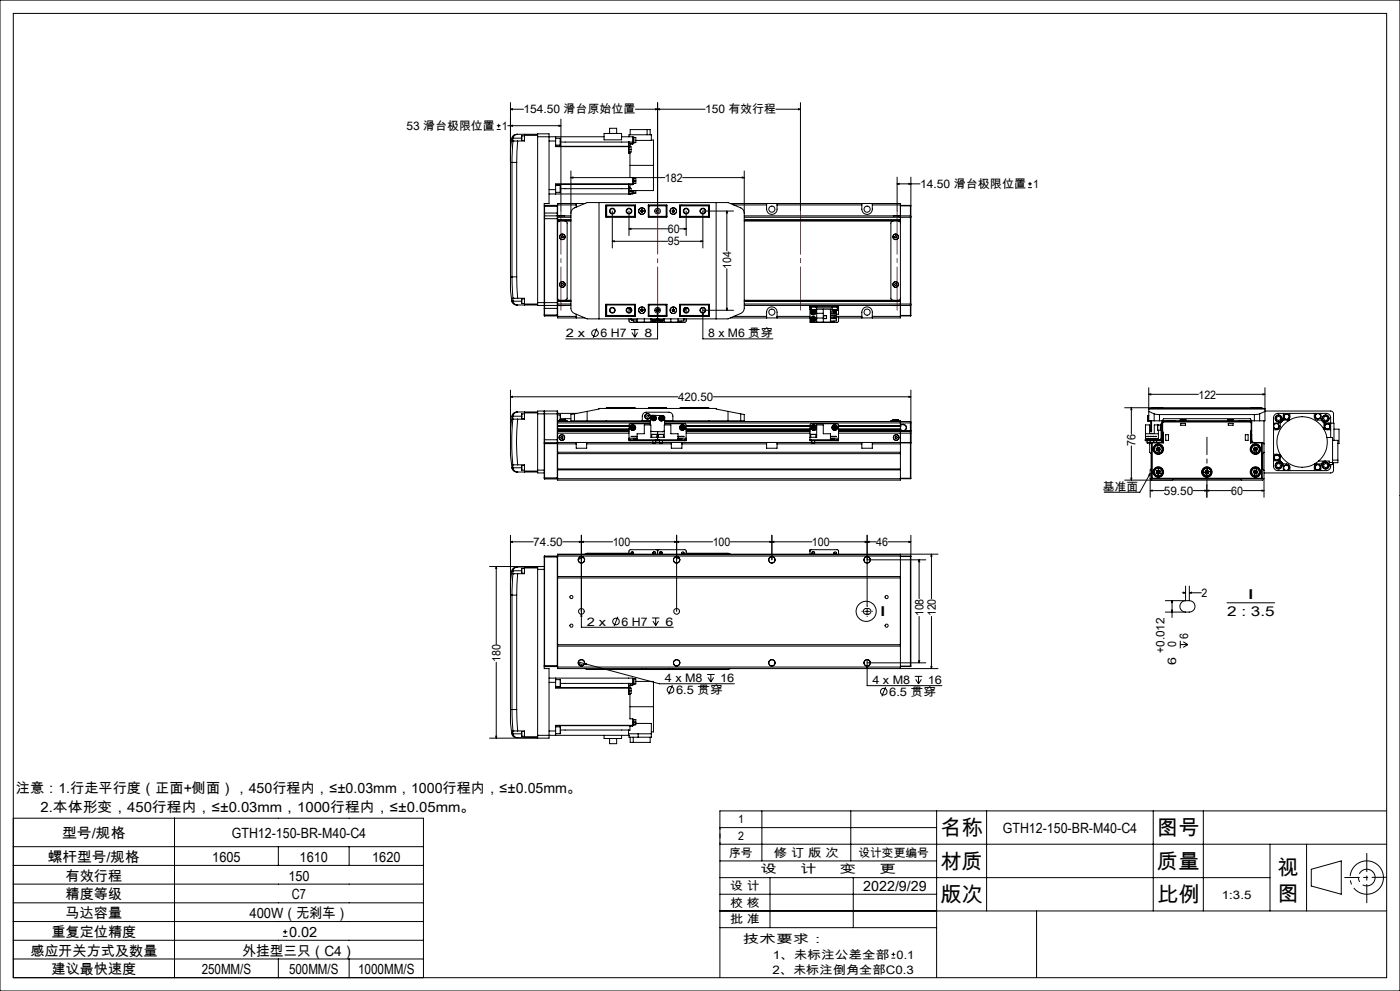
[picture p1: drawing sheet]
<svg xmlns="http://www.w3.org/2000/svg" width="420mm" height="297mm" viewBox="0 0 420 297" stroke-linecap="round" stroke-linejoin="round" font-family="sans-serif">
<g fill="none" stroke="#000" stroke-width=".3">
<path d="M0 0h420v297h-420zM4 4h412v289h-412zM149 38.8h1.2M149 37.7h1.2M149.6 37.1v1.1M152.3 37.7h16M153.1 32.7l.6-.1v.3zM153.1 37.7l.6-.2v.3zM153.1 32.7h4M153.1 30.8v52.2M167.7 37.5l.6 .2-.6 .1zM168.3 35.7v27.5"/>
<path d="M190.6 32.7h21M194.1 38.8v1.6M196.7 32.6l.6 .1-.6 .2zM197.3 32.7l.6-.1v.3zM197.3 30.8v32.4M232.8 32.7h7.3M239.5 32.6l.6 .1-.6 .2zM240.1 30.8v32.4M153.5 41.5l-.4 3.2v4h.5M153.5 41.5l.3 .1M153.6 48.7h1.4M153.6 48.7v34.3"/>
<path d="M153.8 41.6l.1 .7M153.9 42.3l-.3 6.4M153.9 42.3h.1M153.9 42.3h1.4M153.9 41.4l-.1 .2M153.9 41.4h2.6M155 48.7v34.3M155.3 40.2a1.49 1.49 0 0 0-1.8 1.3M155.3 42.3l-.3 6.4M155.3 40.2l-.2 .1a1.37 1.37 0 0 0-1.2 1.1M155.3 40.2h6M156.5 40.7v1.4"/>
<path d="M156.5 40.7h.1M156.5 40.7h.8M156.5 42.1h.8M157.3 40.2v.4M157.3 40.6v1.7h-2M157.3 40.6h4M161.3 41v-.9h3.4v20.9h-1.4v30.5M161.3 41v49.7M161.3 41h19.9M164.7 42.3h2M164.7 56.8h2M166.7 42.3v1.7h22.1v1.6h-.2"/>
<path d="M166.7 56.8v1.3M166.7 41v1.3M166.7 43.5h1.4M166.7 41.4h1.4M166.7 57.6h1.4M166.7 55.6h1.4M166.7 55.2h23.1M166.7 43.8h21.9M168.1 41.4v2.1M168.1 55.6v2M168.1 42.6h21.7M168.1 56.5h20.5"/>
<path d="M171.3 53.2l.6-.1v.3zM171.3 51.2v41.5l.7 1.1 4.1 1.8h42.3l4.4-2 .5-1.2v-41.2M171.3 53.2h28.2M181.2 40h5.3v1.9h-5.3zM182.9 40v-1.6h2.1v1.6M186.5 41h3.3v1.6M188.6 43.8v1M188.6 44.8v1.1h.4M188.6 55.2h.1M188.6 42.6h.1M188.6 42.6v1.2M188.6 55.2v1.3"/>
<path d="M188.6 56.5v1.6M188.6 58.1h.1M188.6 56.4l.7 .1v.8M188.6 41h.1M188.6 44.8h.7M188.6 56.1h.4M188.6 43.7h.4M188.6 57.3h.7M188.7 41v-.6h6.7v1.7h-4.7M188.8 44h.5v.8M188.8 56.4v1.7M189 45.6v.3"/>
<path d="M189 56.1v.4M189 45.9v7.3h.8v1.9M189 43.7v.3M189 58.1h.1M189 49.6h7M189.1 40.4v-1.6h6v1.6M189.3 44.8v.8h-.5M189.3 57.3v.8h-.5M189.8 55.1v.1M189.8 53.3h.2v1.8M189.8 55.2l-.8 .1v.8M189.8 42.6v.4"/>
<path d="M189.8 43h-.8v.7M189.8 41.1h.4v1.7h-.4M189.8 55.1h-23.1v1.7M189.8 43v.2h-.8M189.8 57.1v1h-25.1M189.8 54.2h.9M190 53.4h.7v.8M190 41.1v1.7M190 57.1v.9M190.2 53.4v1.7h-.4M190.2 41.2h.5v1.6h-.5M190.2 57.1v.9h-.4"/>
<path d="M190.7 54.2v.8h-.5M190.7 57.1v.8h-.5M195.4 42h.6v7.6M196 49.6v7.5h-6.7M204.8 53.2h18.5M222.7 53.1l.6 .1-.6 .2zM269.1 55.1l.6-.1v.2zM269.1 55.1h6.9M269.1 53.1v10.1M272.7 55l.6 .1-.6 .1zM273.3 53.1v11.7M308.4 56.2h1.2"/>
<path d="M308.4 55.1h1.2M309 54.5v1.2M163.3 65.5h4M163.3 63.8h4M163.3 61.9h4M163.4 64.7v26.8M163.4 61.6v3.1M163.4 64.7h3.8M163.4 64.7l-.1 .1M163.4 61.6h3.8M163.4 61.6h-.1M167.2 64.7v26.8"/>
<path d="M167.2 61.6v3.1M167.2 64.7l.1 .1M167.2 61.6h.1M167.3 64.7v.1M167.3 64.8v.7M167.3 65.5v25.2M167.3 64.7h4M167.3 66h4M167.3 61.4h5.6M167.3 65.1h4M167.3 65.9h4M167.7 64.7h1.7"/>
<path d="M168.6 70.7h.3l.1 .3-.2 .3h-.3l-.1-.3zM169.5 66.2l.5 .2 .1 .4v22.6l-.1 .4-.5 .2M171.3 66.2h-3.4l-.5 .2-.1 .4M171.3 63.9l.3-1 .4-.4 4.1-1.8h42.3l4.1 1.8 .5 .4 .3 1M172.9 61v1.1M175.5 61h-8.2v3.7M179.7 60.7v34.9M181.8 64.7h.1M181.8 61.5h8.8v3.5h-8.8zM181.9 61.6v3.4M181.9 61.6h8.7M181.9 61.6l.1 .1"/>
<path d="M182 61.7v3.1M182 64.8l-.1 .2h8.7M182 64.8h8.4M182 61.7h8.4M183.7 72.3l.6-.1v.3zM183.7 63.2v11.1M183.7 72.3h16.6M188.7 68.6l.6-.2v.3zM188.7 63.2v7.4M188.7 68.6h11.6M190.4 61.7v3.1M190.4 61.7l.2-.1v3.4l-.2-.2"/>
<path d="M192.3 63.1v.3M192.3 63.4l.2 .2M192.6 62.9l.3 .2M192.6 62.9l-.3 .2M192.8 63.4l-.3 .2M192.9 63.1l-.1 .3M194.5 61.5l.1 .1M194.5 61.5h5.6v3.5h-5.6zM194.5 61.6h5.6l-.3 .1M194.6 61.6v3.4l.1-.2M194.6 61.6l.1 .1M194.7 61.7v3.1"/>
<path d="M194.7 64.8h5.1M194.7 61.7h5.1M199.8 61.7v3.1M199.8 64.8l.2 .2h-5.5M201.7 63.1v.3M201.7 63.4l.3 .2M202 62.9l.3 .2M202 62.9l-.3 .2M202.3 63.1v.3M202.3 63.4l-.3 .2M203.9 68.6h1.9M203.9 61.5h8.9v3.5h-8.9z"/>
<path d="M203.9 61.6h8.8M203.9 72.3h7M204.1 61.7l-.1-.1v3.4l.1-.2M204.1 61.7v3.1M204.1 64.8h8.4M204.1 61.7h8.4M204.6 61.5v.1M205.2 68.4l.6 .2-.6 .1zM205.8 63.2v7.4M210.3 72.2l.6 .1-.6 .2zM212.5 61.7v3.1M212.5 64.8l.2 .2h-8.8"/>
<path d="M212.7 61.6v3.4M212.7 64.7h.1M212.7 61.6l-.2 .1M214.8 60.7v34.9M218.1 63.2l.1 .6h-.3zM218.1 63.2v12M219.1 61h51v34.3h-18.5M220.1 63.2h-9.2v11.1M220.1 61.4h9.9M223.3 66.2h46.3l.4 .2 .1 .4M223.3 64.7h49.8M223.3 66h46.8"/>
<path d="M223.3 65.1h49.8M223.3 65.9h46.8M230 61a3.2 3.2 0 0 0 .4 2.8 1.58 1.58 0 0 0 1.7 .3 1.58 1.58 0 0 0 1-1.4v-1.7M233.1 61.4h25.5M258.6 61a3.2 3.2 0 0 0 .4 2.8 1.58 1.58 0 0 0 1.7 .3 1.58 1.58 0 0 0 1-1.4v-1.7M261.7 61.4h8.4M267.9 66.2l-.5 .2-.1 .4v22.6l.1 .4 .5 .2M268 64.7h1.7M268.6 70.7h.3l.1 .3-.2 .3-.3-.1zM270.1 61.6h3M270.1 61.7h3M273.1 65.1h.2"/>
<path d="M273.1 64.7v.4M273.1 64.7l.2 .1M273.1 61.6v.1M273.1 61.7v3M273.1 65.1v26M273.3 64.8v.3M273.3 65.1v26M153.1 83v4l.4 3.2M153.1 83h.5M153.5 90.2a1.5 1.5 0 0 0 1.8 1.2M153.6 83l.3 6.4M153.6 83h1.4"/>
<path d="M153.8 90.1l-.3 .1M153.8 90.1l.1 .2M153.9 89.4h.1M153.9 89.4h1.4M153.9 89.4l-.1 .7M153.9 90.3a1.36 1.36 0 0 0 1.4 1.1M153.9 90.3h2.6M155 83l.3 6.4M155.3 89.4h2v1.7M155.3 91.4h6M156.5 89.6v1.4M156.5 89.6h.8"/>
<path d="M156.5 91h.8M157.3 91.1v.3M157.3 91.1h4M161.3 90.7v.8h2M161.3 90.7h6M163.3 91.5v.9M163.3 92.4l.1 2.3M163.3 91.5h.1M163.3 92.4h4M163.3 94.4h4M163.4 91.5v3.2M163.4 91.5h3.8"/>
<path d="M163.4 94.7h3.8M167.2 91.5v3.2M167.3 89.4l.1 .4 .5 .2h3.4M167.3 91.5h.1M167.3 90.7v.8M167.3 91.5v3.8h8.2M167.3 91.5h4M167.3 90.3h4M167.3 94.8h5.6M167.3 91.1h4M167.3 91.5h-.1M167.3 94.6l-.1 .1"/>
<path d="M167.7 91.5h1.7M168.4 85.2l.2-.3 .3 .2 .1 .3-.2 .2-.3-.1zM172.9 94.2v1.1M179.1 98.4l-1.2 2.8M181.8 91.5h.1M181.8 91.2h8.8v3.6h-8.8zM181.9 91.2v3.5M181.9 94.7h8.7M182 91.4h8.4M182 94.5h8.4M182 91.4v3.1M182 94.5l-.1 .2"/>
<path d="M188.7 95.6v.7l.4 .3h8M188.7 92.2v1.5M189.1 92.9h.3M189.1 92.4v.5M189.3 98.8h2.3M189.3 95.6l.1 .1M189.4 93h.1M189.4 93v.3M189.4 95.6v.3h1.7M189.5 95.9h.4M189.6 99.7l.8 1.3M190 94.7v.1"/>
<path d="M190 95.9v.6h1.1M190.4 98.8v2.2M190.4 91.4v3.1M190.4 91.4l.2-.1v3.4l-.2-.2M190.6 94.8h-1.2M190.6 91.3h-8.7l.1 .1M191.1 95.6v1h12.3v-1M191.3 99.7l-.9 1.3M192.3 92.8v.3M192.3 93.1l.2 .2M192.6 92.6l.3 .2M192.6 92.6l-.3 .2"/>
<path d="M192.8 93.2l-.3 .1M192.9 92.8l-.1 .4M193.3 95.6v1M194.5 91.2h5.6v3.6h-5.6zM194.5 91.3h5.5l-.2 .1M194.6 94.7l-.1 .1M194.7 91.4l-.1-.1v3.4M194.7 91.4h5.1M194.7 94.5h5.1M194.7 91.4v3.1M194.7 94.5l-.1 .2M195 94.7v.1"/>
<path d="M195.2 94.7v.1M195.3 95.6v1M195.4 95.8h1.5M195.4 95.6v.2M195.5 95.8a.78 .78 0 0 0 .9 .6 .78 .78 0 0 0 .7-.8 .77 .77 0 0 1-.7 .7 .77 .77 0 0 1-.8-.5M195.7 94.7v.1M196 95.8l.1 .2M196.2 95.8l-.1 .2M196.5 95.8l.1 .1M196.6 95.9l-.5 .1M196.6 95.8v.1M196.9 92.9h.1"/>
<path d="M196.9 93.1l.1 .2M196.9 92.8v.1M196.9 95.6v.2M197 92.7h.6M197.3 93.8l.1 .6h-.3zM197.3 92.1v9.5h-27.6M197.5 95.6a.76 .76 0 0 0 .6 .7 .76 .76 0 0 0 .9-.5 .76 .76 0 0 1-.9 .6 .76 .76 0 0 1-.6-.8zM197.7 95.8h1.5M197.7 92.9h.1M197.7 92.8v.1M197.7 95.6v.2M197.7 93.1l-.1 .2"/>
<path d="M197.9 95.8v.1M197.9 95.9l.4 .1M198 95.8l-.1 .1M198.3 95.8v.2M198.6 95.8l-.3 .2M198.9 94.7v.1M199.2 95.6v.2M199.3 95.6v1M199.4 94.7v.1M199.8 94.5l.3 .2h-5.6M199.8 91.4v3.1M201.3 95.6v1"/>
<path d="M201.7 92.8v.3M201.7 93.1l.3 .2M202 92.6l.3 .2M202 92.6l-.3 .2M202.3 92.8v.4M202.3 93.2l-.3 .1M203.9 94.8h1.3M203.9 91.2h8.9v3.6h-8.9zM203.9 94.7h8.8M203.9 91.3h8.8l-.2 .1M204.1 91.4l-.1-.1v3.4l.1-.2M204.1 91.4h8.4"/>
<path d="M204.1 94.5h8.4M204.1 91.4v3.1M204.5 94.7v.1M204.5 96.2v.3h-1.1M204.6 94.7v.1M205.1 92.9h.4M205.2 95.7v.5h-1.8M205.5 92.9h-.4M205.5 92.4v.5M205.8 95.6v.7l-.4 .3h-7.9M205.8 92.2v1.5M210.9 93.8l.1 .6h-.3z"/>
<path d="M210.9 92.1v9.5h21M210.9 93h9.2M212.5 91.4v3.1M212.5 94.5l.2 .2M212.7 91.2v3.5M212.7 91.5h.1M217.9 92.4h.3l-.1 .6zM218.1 80.5v12.5M219.1 95.3h23.9M220.1 94.8h9.9M223.3 91.5h49.8M223.3 90.3h46.8"/>
<path d="M223.3 91.1h49.8M230 95.3a3.2 3.2 0 0 1 .4-2.9 1.58 1.58 0 0 1 1.7-.3 1.58 1.58 0 0 1 1 1.5v1.7M233.1 94.8h9.9M243 91.8h.4M243 91.8v.4M243 92.2v4.4h6.1v-3.9h-4.2M243 91.5v.3M243 92.7h.3M243 92.2h.3M243.3 91.8v.3h1.7v-.3M243.3 92.9h1M243.3 92.9h1.6"/>
<path d="M243.3 92.1v.8M243.4 91.5v.3M243.4 91.8h7.7M243.6 93.8l.3 .2M243.6 95.5l.1 .4M243.6 95.5l.8 .2M243.6 92.9a.76 .76 0 0 0-.3 1 .76 .76 0 0 0 1 .4 .76 .76 0 0 0 .4-1M243.6 93.3v.5M243.6 93.3l.4 .3M243.7 95.9l.4 .1M243.7 92.9a.75 .75 0 0 0-.4 1 .75 .75 0 0 0 1 .4 .75 .75 0 0 0 .4-1M243.9 95.2l.4 .1"/>
<path d="M243.9 95.2l-.3 .3M243.9 95.2l.2 .8M244 93.6l.3 .3M244 93.6l-.4 .2M244 93.6l-.1 .4M244.1 93.2l.3 .2M244.1 93.2l-.5 .1M244.1 93.2l-.1 .4M244.3 92.9l.4 .4M244.3 95.3l.1 .4M244.3 95.3l-.6 .6M244.3 93.9l-.4 .1"/>
<path d="M244.4 93.4l-.1 .5M244.4 93.4l-.4 .2M244.4 95.7l-.3 .3M244.9 92.9h-.6M244.9 92.1v.8M244.9 92.2h4.8M245 92.7v3.9M245 93.9h2M245 95.3h2M247 92.7v3.9M247.1 94.6h.9v.9h-.9zM249.1 93.3h1.8v.4"/>
<path d="M249.1 94h1.8v.5h-1.8M249.1 94.8h1.8v.4h-1.8M249.1 95.5h1.8M249.1 93.7h1.8M249.1 92.7h.6M249.6 91.8v.3h1.6M249.7 92.9h1.5M249.7 92.1v.8M250.2 95.2v.3a.35 .35 0 0 1 .4-.3 .35 .35 0 0 1 .3 .3M250.2 92.9v.4M250.2 94.5v.3M250.2 96.2v.3h-1.1"/>
<path d="M250.4 93.3h.4M250.5 95.3h.1M250.9 93.7l-.3 .3-.4-.3v.3M250.9 93.5v.2M250.9 95.5v.2M250.9 95h.7v1.3l-.5 .3h-7.9M250.9 95.5v.7h-1.8M250.9 94.8h7.7M251.1 91.8h.5M251.1 91.5v.3M251.2 92.1v.8M251.2 92.2h.4"/>
<path d="M251.2 92.1h.1M251.3 91.8v.3M251.6 91.8v.4M251.6 91.5v.3M251.6 92.2v2h-.7M258.6 95.3a3.2 3.2 0 0 1 .4-2.9 1.58 1.58 0 0 1 1.7-.3 1.58 1.58 0 0 1 1 1.5v1.7M261.7 94.8h8.4M268 91.5l1.7 .1M268.4 85.2l.2-.3 .4 .2v.3l-.3 .2zM269.7 91.6h.1M270.1 89.4l-.1 .4-.4 .2h-46.3M270.1 94.5h3"/>
<path d="M270.1 94.7h3M273.1 91.1h.2M273.1 91.1v.4M273.1 94.5h.2M273.1 94.5v.2M273.1 91.5v3M273.3 91.1v.3M273.3 91.4l-.2 .1M273.3 94.5l-.2 .2M273.3 91.4v3.1M153.1 118.9l.6-.1v.3zM153.1 116.9v11.6"/>
<path d="M153.1 118.9h50.3M214 118.9h59.3M272.7 118.8l.6 .1-.6 .2zM273.3 116.9v26.4M344.6 118.2l.6-.2v.4zM344.6 116.2v9.9M344.6 118.2h14.9M364.8 118.2h14.7M378.9 118l.6 .2-.6 .2zM379.5 116.2v9.9h-1.6M153.1 128.5v8l.5 3.7M153.6 124.7h.1"/>
<path d="M153.6 124.7l.3 .1M153.6 124.7l-.5 3.8M153.8 125.6a74.7 74.7 0 0 0 0 13.7M153.8 125.6h1.5M153.8 139.3l.1 .9M153.9 124.8l-.1 .8M153.9 124.7v.1M153.9 124.7h2.6M155.3 123.5h-.2a1.43 1.43 0 0 0-1.5 1.2M155.3 125.6a66.6 66.6 0 0 0 0 13.7M155.3 139.3h-1.5M155.3 123.5a1.44 1.44 0 0 0-1.4 1.2"/>
<path d="M155.3 139.3h2v1.9M155.3 123.5h6M156.5 124.7v.8M156.5 139.5h.1M156.5 139.5v.7M156.5 124v.7M156.5 124h.8M156.5 125.5h.8M156.5 139.5h.8M157.3 123.5v.3M157.3 123.8h4M157.3 123.8v1.8h-2"/>
<path d="M161.3 124h6M161.3 124v16.9M163.3 123.2v9.5M163.3 123.3l.1 9.4M163.3 132.7l.1 10.8M163.3 131.8h4M163.3 133h4M163.4 132.7v10.8M163.4 132.7h-.1M163.4 132.7h3.8M167.2 123.2h-5.9v.8M167.2 123.2v9.5"/>
<path d="M167.2 123.2l.1 .8M167.2 132.7v10.8M167.2 132.7h.1M167.3 129.1v.2M167.3 124v2.7M167.3 129.3v2.5M167.3 126.1h.6M167.3 131.8v.8M167.3 124.4h.8M167.3 133h5.6M167.3 132.6h5.6M167.3 135.5h102.8"/>
<path d="M167.3 126.7v2.4M167.3 136h102.8M167.3 126.3h27.8M167.3 128.6h21.4M167.3 127.7h21.4M167.3 123.9h5.7M167.3 126.7h27.8M167.3 129.3h21.4M167.3 129.1h21.4M167.3 129.8h21.4M167.9 125.8h.1M167.9 126.1h2.2v.2"/>
<path d="M167.9 125.9h1.6M167.9 125.9v.4M167.9 125.8l1.6 .1M167.9 126.1h1.6M168.1 124.4v1.4M168.1 125.5h3.2M168.3 130.9l.6 .1-.1 .3h-.6zM169.5 125.9v.4M172.3 126.1h20.4v-1.4a1.21 1.21 0 0 1 1.2-1.2h6.8a1.21 1.21 0 0 1 1.2 1.2v1.4h20.3M172.3 124l-1 .2v1.9h1M172.3 124v2.1M172.9 132.6h3.1"/>
<path d="M172.9 132.6v1.7h3.1v-1.7M176 133h25.4M176 132.6h19.9M176.1 123.3v2.8M181.9 122.3h8.7M181.9 122.3v.1M181.9 126.1v.2M188.7 128.7h-21.4h21.4M188.7 127.6h-21.4l21.4 .1M188.7 131.8h.4M188.7 131.8v.3h.4M188.7 131.3v.5"/>
<path d="M188.7 131.3h2.4M189.1 131.8h7.7M189.1 132.1h7.7M189.1 131.8v.3M189.5 127.9v.5M189.5 128.4l.4 .2M189.5 127.9l.3 .3M189.8 127.7l.4 .2M189.8 127.7l-.3 .2M189.8 127.7v.5M189.8 128.2l.4 .1M189.8 128.2l-.3 .2"/>
<path d="M189.8 128.2l.1 .4M190.2 128.3l-.3 .3M190.2 127.9v.4M190.2 127.9l-.4 .3M190.6 122.3v.1M191.1 131.8v-1.8h2.2v-2.7h2v3.8h4v-3.8h2v2.7h2.1v1.8M191.1 131.4h-1.1v.2h1.1M191.1 130.8h-1.7h1.7M192.7 126h2.4M194.6 122.3h5.4M194.6 122.3v.1M195.1 127.3l.1-2.4 .4-.4 3.4 .1 .3 .1 .1 2.6"/>
<path d="M195.1 127l-6.2 .1-.2 .2v4M195.5 130.2h1.6M195.5 130.2v.9M195.5 130.2h.1M195.5 130.2h1.5M195.7 125.2l.1 .4M195.7 125.2l.4 .1M195.8 125.6l.5 .1M195.9 132.7h.8M195.9 132.1v.6M196 124.9l-.3 .3M196 124.9l.4 .1"/>
<path d="M196 124.9l.1 .4M196.1 125.3l-.3 .3M196.1 125.3l.2 .4M196.1 125.3l.4 .1M196.4 125l.1 .4M196.4 125l-.3 .3M196.5 125.4l-.2 .3M196.7 132.1v.6M196.7 132.6h1.1M196.8 131.8h.9M196.8 132.1h.5M196.8 131.8v.3"/>
<path d="M197.1 130.2h.1M197.1 130.2v.9M197.3 132.1h.4M197.3 129.4v2.7M197.5 130.2h1.5M197.5 130.2h.1M197.5 130.2v.9M197.7 131.8h7.7M197.7 132.1h7.7M197.7 131.8v.3M197.8 132.7h.9M197.8 132.1v.6"/>
<path d="M198 125.3l.1 .4M198 125.3l.4 .1M198.1 125.7l.4 .1M198.3 125l-.3 .3M198.3 125l.4 .1M198.3 125l.1 .4M198.4 125.4l.1 .4M198.4 125.4l.4 .1M198.7 132.1v.6M198.7 132.6h2.7M198.7 125.1l.1 .4M198.7 125.1l-.6 .6"/>
<path d="M198.8 125.5l-.3 .3M199 130.2v.9M199.3 129l-.5 .4-3.5-.2M199.4 127l6.3 .1 .1 .2v4M199.4 126.3h73.7M199.4 126h2.5M199.4 126.7h73.7M200 122.3v.1M201.4 132.6h3.2M201.4 132.6v1.7h3.2v-1.7M203.4 131.4h1.1v.2h-1.1M203.4 130.8h1.8h-1.8"/>
<path d="M203.4 131.3h2.4M204 122.3h8.7M204 122.3v.1M204.3 128l.1 .4M204.3 128l.8 .3M204.4 128.4l.4 .2M204.6 133h25.4M204.6 132.6h25.4M204.7 127.7l.4 .2M204.7 127.7l-.4 .3M204.7 127.7l.1 .9M205.1 127.9v.4"/>
<path d="M205.1 127.9l-.7 .5M205.1 128.3l-.3 .3M205.4 131.8h.4M205.4 131.8v.3M205.8 131.8v.3h-.4M205.8 131.3v.5M205.8 128.7h37.2M205.8 127.7h37.2M205.8 128.6h37.2M205.8 129.3h37.2M205.8 129.1h37.2M205.8 129.8h37.2"/>
<path d="M205.8 127.6h37.2M212.7 122.3v.1M212.7 126.1v.2M218.4 123.3l-3.6-.7v-.2h-35.1v.2l-7.4 1.4M218.4 123.3v2.8M218.4 123.3l3.8 .7M222.2 124l1.1 .2v1.9h-1.1M222.2 124v2.1M230 132.6h3.1M230 132.6v1.7h3.1v-1.7M233.1 133h25.5M233.1 132.6h10.5"/>
<path d="M243 131.8h.4M243 131.1h2v-3.8h2v2.7h2.1v1.8M243.2 130.2h1.6M243.2 130.2v.9M243.2 130.2h.1M243.2 130.2h1.5M243.4 131.8h7.7M243.4 131.8v.3M243.4 132.1h7.7M243.6 132.7h.8M243.6 132.1v.6M243.7 128.3l.4 .3"/>
<path d="M243.8 127.8l-.1 .5M243.8 127.8l.3 .4M244.1 128.2l-.4 .1M244.1 128.2l.3 .2M244.1 128.2v.4M244.2 127.7l.3 .3M244.2 127.7l-.4 .1M244.2 127.7l-.1 .5M244.4 132.1v.6M244.4 132.6h14.2M244.4 128.4l-.3 .2M244.5 128l-.1 .4"/>
<path d="M244.5 128l-.4 .2M244.8 130.2h.1M244.8 130.2v.9M249.1 131.4h1.1v.2h-1.1M249.1 130.8h1.8h-1.8M249.1 131.3h2.5M250 128v.4M250 128.4l.4 .2M250 128l.4 .2M250.4 127.7l.4 .2M250.4 127.7l-.4 .3M250.4 127.7v.5"/>
<path d="M250.4 128.2l-.4 .2M250.4 128.2l.4 .1M250.4 128.2v.4M250.8 127.9v.4M250.8 128.3l-.4 .3M250.8 127.9l-.4 .3M251.1 131.8h.5M251.1 131.8v.3M251.6 127.6l18.5 .1M251.6 131.8v.3h-.5M251.6 131.3v-4l-.2-.2-8-.1-.4 .3v4.8h.4M251.6 131.3v.5"/>
<path d="M251.6 128.7h18.5M251.6 127.7h18.5M251.6 128.6h18.5M251.6 129.3h21.5M251.6 129.8h21.5M258.6 132.6h3.1M258.6 132.6v1.7h3.1v-1.7M261.7 133h8.4M261.7 132.6h11.4M267.9 126.1h-.6v.2M267.9 125.9h1.7M267.9 125.9v.4"/>
<path d="M267.9 126.1h1.7M267.9 125.8v.1M267.9 126.1h1.6M267.9 125.8h1.6M268.7 130.8l.4 .1 .1 .3-.2 .2h-.4l-.1-.3zM269.6 125.9h.1M269.6 126.1h.5v3M269.6 125.9v.4M270.1 128.7h-18.5M270.1 129.1v14.8h-102.8v-11.3M270.1 128.7h.1M270.1 127.7h.1"/>
<path d="M270.1 129.1h.1M270.1 132.7h3M270.1 127.2h.9M270.1 129.1h3M270.1 127.3h.9M271 127.2a.99 .99 0 0 1 1 .9 .99 .99 0 0 1-.8 1M271 127.3a.88 .88 0 0 1 .9 .9 .88 .88 0 0 1-.9 .8M271 127.2v.1M271 129v.1M271 129l-19.4 .1M273.1 132.6v.1M273.1 126.3v.4"/>
<path d="M273.1 129.1h.2M273.1 129.1v.2M273.1 129.3v.5M273.1 126.7v2.4M273.1 129.8v2.8M273.1 132.7v10.6M273.3 129.2l-.2 .1M273.3 129.1h.1M273.3 129.2l-.2 .6M337.4 122.2l41.2 .1M339.4 122.2l.1 .6h-.2zM339.4 122.2v7.9"/>
<path d="M339.4 133.6v10.3M343.6 130h3.9M343.7 131.4h3.8v.2h-3.8zM344 131.8h-.4v.3h.4M344 131.8h3.9M344 130.8h.7zM344 132.1h1.2M344 131.8v.3M344.1 132.7h.9M344.1 132.1v.6M344.3 124.7l.1 1.5M344.4 124.6l-.1 .1"/>
<path d="M344.4 124.6v1.6M344.4 124.6h.1M344.4 124.6h.2M344.6 122.4h34.9M344.6 122.6h34.9M344.6 123.3l1.7 .7M345 130.8h.4zM345 132.1v.6M345.2 132.1h.8M345.2 131.8v.3M345.2 128.9v.5h.3v-.5M345.2 128.9h.3"/>
<path d="M345.2 126.1v2.8M345.5 132.7h.2M345.5 122.3h3.4M345.5 122.3v.1M345.5 126.1v2.8M345.5 132.7v10.6M345.7 132.7h3.3M345.7 122.2l-.2 .1M345.7 132.7v10.6M345.7 130.8h.4zM346 131.8v.3M346 132.1h1.9"/>
<path d="M346.1 132.1v.5M346.3 124l1.5 .2M346.3 126.1h1.5M346.3 126.1l-1.9 .1M346.3 124v2.1M346.5 130.8h.4zM346.9 134.5l.2 .6M346.9 134.5l.6 .1M347 132.1v.5M347.1 135.1l.6 .1M347.3 127.4v1.5zM347.3 134l.6 .1"/>
<path d="M347.3 134l-.4 .5M347.3 134l.2 .6M347.3 128.9h.8M347.5 134.6l.7 .1M347.5 134.6l-.4 .5M347.5 134.6l.2 .6M347.5 127.3v.1M347.5 128.9v2.9M347.8 126.1h.9M347.8 124.2h28.5M347.8 124.2v1.9M347.9 131.8v.3"/>
<path d="M347.9 134.1l.3 .6M347.9 134.1l-.4 .5M348.1 127.4l-1.8-.1v2.6h-1.4v-2.6h-1.3v4.5M348.2 134.7l-.5 .5M348.3 127.3h-.2v1.7h.2M348.3 131.3l-.4 .5M348.3 131.3h.3M348.3 127.5h.4M348.3 127.5v3.8M348.6 131.5l-.7 .6M348.6 132l-.5 .6M348.7 130.3v1.7"/>
<path d="M348.7 127h-.4v.5M348.7 126.1l.4-.6h26l.4 .6M348.7 132h.1M348.7 130.3h.1M348.7 126.1v4.2M348.7 129.3l.1 .5M348.7 126h26.7M348.7 132l-.4 .6M348.7 126v.5M348.7 129.3v1M348.8 130.3h.1M348.8 129.2l.2 .6"/>
<path d="M348.8 129.1h.1M348.8 129.1l-.1 .2M348.8 129.2l-.1 .1M348.8 130.3v1.7M348.8 122.2l.1 .1M348.8 126.7v2.4M348.8 131.9v.1M348.8 132.6l.2 .1M348.8 129.8h.2M348.8 132.6h-3.5l-.4 .4v2.5l.4 .5v4.5l-.2 .3v8.2M348.8 129.8v2.8M348.9 122.3v.1"/>
<path d="M349 129.8v2.9M349.1 126.5l-.3 .2M349.1 126.3v.2M349.1 126.3l-.4 .3 .1 .1M349.1 126.3h26M349.1 126.5h26M349.7 130.3h.9v1.7h-.9zM350.2 126.3v-.2h.6v.2M352.5 126v.1M354 126l.1 .1M354 125.9h1.1M354 126h1.8"/>
<path d="M354 125.9v.1M354.2 126.9h1.4v.6h-1.4zM355.1 125.8l-1.1 .1M355.1 125.8l.7 .1M355.1 125.9h.7M355.8 126l-.1 .1M355.8 125.9v.1M368.3 126l.1 .1M368.3 126h1.8M368.3 125.9h1.2M368.3 125.9v.1M368.5 126.9h1.4v.6h-1.4z"/>
<path d="M369.4 125.8l-1.1 .1M369.4 125.8h.6M370 125.8l.1 .1M370.1 126l-.1 .1M370.1 125.9v.1M371.7 126v.1M373.3 126.3v-.2h.6v.2M373.6 130.3h.8v1.7h-.8zM375.1 126.5l.3 .2M375.1 126.3v.2M375.1 126.3l.3 .2v.2M375.1 129.8h.2"/>
<path d="M375.1 132.7h3.4M375.1 129.8v2.9M375.2 122.3h3.4M375.2 122.3v.1M375.3 131.9v.1M375.3 132.6l-.2 .1M375.3 132.6h3.5l.4 .4M375.3 129.8v2.8M375.3 130.3h.1M375.3 129.2l-.2 .6M375.3 129.2l.2 .1M375.3 130.3v1.7"/>
<path d="M375.3 132h.2M375.3 130.3h.2M375.4 129.1l-.1 .1M375.4 129.1l.1 .2M375.4 126.7v2.4M375.4 122.2l-.2 .1M375.4 126v.5M375.4 129.3v1M375.4 132l.4 .6M375.5 130.3v1.7M375.5 129.3l-.2 .5M375.5 132l.5 .6"/>
<path d="M375.5 126.1h.8M375.5 126.1v4.2M376 134.5l.2 .6M376 134.5l.6 .1M376.2 135.1l.7 .1M376.3 126.1h1.6M376.3 124.2v1.9M376.4 134l-.4 .5M376.4 134l.6 .1M376.4 134l.5 1.2M376.6 134.6l-.4 .5M376.6 134.6l.7 .1"/>
<path d="M377 134.1l.3 .6M377 134.1l-.4 .5M377.3 134.7l-.4 .5M377.9 124l-1.6 .2M377.9 124v2.1M378.5 132.7h.1M378.5 132.7v10.6M378.6 122.3v.1M378.6 132.7v10.6M379.2 126.1v22.9M379.2 135.5l-.4 .5v4.5l.4 .5M379.5 123.2h19.7a.84 .84 0 0 1 .8 .8v2.8"/>
<path d="M379.5 123.3l-1.6 .7M382.1 136.1h1.2l.5 .3 .3-.2M382.1 138l1.5 .2M382.1 127.8v12a1.33 1.33 0 0 0 1.3 1.2h2.4M383 125.1l.6-.4 .5 .4v.6l-.5 .3-.6-.3zM383.2 139h.7l.3 .6-.3 .5h-.7l-.3-.5zM383.6 138.2l.5 .1M383.6 138.2a2.09 2.09 0 0 1 1.4 2.6l.1 .2M384.1 138.3l.7 .7h1.2a1.02 1.02 0 0 1 1 1v1M384.3 136.6l-.2 .2v1.5M384.8 125.9l-.7 .8v1.1a.96 .96 0 0 1-1 1h-1M384.8 125.9h1.5l.2 .2"/>
<path d="M384.9 125.5l-.1 .4M384.9 125.5a2.09 2.09 0 0 1-2.6 1.4h-.2M385.1 123.9l-.2 1.6M386 124.1a.83 .83 0 0 0-.9 .8 .83 .83 0 0 0 .9 .8M386 124.1a.83 .83 0 0 1 .8 .8 .83 .83 0 0 1-.8 .8M387 123.9v1.2l-.3 .5 .2 .3M394.3 123.9v1a.97 .97 0 0 0 1 1h1.1M394.4 139l.2 .3-.3 .5v1.2M394.8 138.8l.1 .2h1.5M395.3 123.9h-11.9a1.33 1.33 0 0 0-1.3 1.3v2.4M395.3 139.2a.85 .85 0 0 1 .9 .8 .85 .85 0 0 1-.9 .9M395.3 139.2a.85 .85 0 0 0-.8 .8 .85 .85 0 0 0 .8 .9"/>
<path d="M395.3 139.2a.86 .86 0 0 0-.9 .8 .86 .86 0 0 0 .9 .9M395.4 123.9a.79 .79 0 0 1 .8 .8 .79 .79 0 0 1-.8 .8M395.4 123.9a.79 .79 0 0 0-.8 .8 .79 .79 0 0 0 .8 .8M395.4 123.9a.85 .85 0 0 0-.8 .8 .85 .85 0 0 0 .8 .9M395.4 123.9a.85 .85 0 0 1 .9 .8 .85 .85 0 0 1-.9 .9M395.5 123.9h2.4a1.33 1.33 0 0 1 1.3 1.3v5.9M395.6 138.1v.1M396.2 123.9l.3 2M396.4 139l-.2 2M396.4 125.9l.8 .8M397 126.6l.6 .1M397.1 139.2l.6-.3 .6 .3v.7l-.6 .3-.6-.3z"/>
<path d="M397.2 126.7h.4M397.2 128.7l.3-.2 .5 .3h1.2M397.2 126.7v1.5l-.2 .1M397.3 127.8a.86 .86 0 0 0 .9 .9 .86 .86 0 0 0 .9-.9M397.4 127.8a.85 .85 0 0 0 .8 .9 .85 .85 0 0 0 .9-.9M397.4 127.8a.85 .85 0 0 1 .8-.8 .85 .85 0 0 1 .9 .8M397.4 124.8h.6l.4 .6-.4 .6h-.6l-.3-.6zM397.6 126.7l1.6 .2M397.7 138.2a1.36 1.36 0 0 0-1.3 .8M398.1 131.1h1.7v8.1h-1v-1h-3.2M398.3 126.8h1.9v5.2M398.8 138.6h1"/>
<path d="M399.2 139.2a1.39 1.39 0 0 1-1.3 1.8h-11.9M399.8 132h1.6v6.7h-1.6M399.8 137.9h1.6M400 138.7v2.2a.84 .84 0 0 1-.8 .8h-20M400.2 128.6h1.5v4.3h-.3M153.6 140.2a1.44 1.44 0 0 0 1.7 1.3M153.6 140.2h.1M153.9 140.2a1.39 1.39 0 0 0 1.4 1.3M153.9 140.2h-.3M153.9 140.2h.1M153.9 140.2h2.6M155.3 141.5h6"/>
<path d="M156.5 140.2v.7M156.5 140.9h.8M157.3 141.2v.3M157.3 141.2h4M161.3 140.9v.8h2M161.3 140.9h2M163.3 143.2h4M163.4 143.5h3.8M167.3 143.5h105.8M167.3 140.8h102.8M167.3 140.5h102.8M167.3 143.4l-.1 .1"/>
<path d="M270.1 143.3h3M273.1 143.3v.2M273.1 143.3h.2M273.3 143.3l-.2 .2M339.3 143.3h.2l-.1 .6zM345.1 141.9l-.2 .6-.3-.1zM345.1 141.9l-3.2 5.6h-10.6M345.1 143.5l.4 .4M345.1 147l.6-.1v.3zM345.1 147h4M345.5 143.3h.2M345.5 143.3l.2 .2"/>
<path d="M345.7 143.3v.2M345.7 143.5h32.8M345.7 143.3h32.8M346.9 141.7l.5 .4M347 141.1l-.1 .6M347 141.1l.5 .4M347.5 141.5l-.1 .6M347.5 141.5l.5 .4M347.5 141.5l-.6 .2M347.6 140.8l.5 .4M347.6 140.8l-.6 .3M347.6 140.8l-.1 .7"/>
<path d="M348 141.9l-.6 .2M348.1 141.2l-.1 .7M348.1 141.2l-.6 .3M352 143.5h20.1M352.1 143.5l-.5 .4M361.4 141.6l.4 .5M361.5 146.9l.6 .1-.6 .2zM361.6 141l-.2 .6M361.6 141l.5 .5M362.1 141.5l.4 .5M362.1 141.5l-.7 .1M362.1 147l.6-.1v.3z"/>
<path d="M362.1 145.3v3.7M362.3 140.8l.4 .5M362.3 140.8l-.7 .2M362.3 140.8l-.5 1.3M362.5 142l-.7 .1M362.7 141.3l-.2 .7M362.7 141.3l-.6 .2M369.4 147h-11.4M372.1 143.5l.4 .4M372.9 147h6.3M376 141.5l.3 .6M376.3 140.9l-.3 .6"/>
<path d="M376.3 140.9l.3 .6M376.6 141.5l.4 .5M376.6 141.5l-.3 .6M376.9 140.9h-.6M376.9 140.9l.4 .5M376.9 140.9l-.3 .6M377 142l-.7 .1M377.3 141.4l-.3 .6M377.3 141.4l-1.3 .1M378.5 143.3v.2M378.5 143.3h.1M378.6 146.9l.6 .1-.6 .2z"/>
<path d="M378.6 143.3l-.1 .2M379.2 143.5l-.4 .4h-41.4M148.9 169.8l.1 .6h-.3zM148.9 169.8v23.3M153.1 162.4l.6-.2v.4zM153.1 160.4v52.3M153.1 162.4h6.9M153.5 171.2l-.4 3.2v4h.5M153.5 171.2h.3M153.6 178.4h1.4M153.6 178.4v34.3M153.8 171.2l.1 .7"/>
<path d="M153.9 171.9l-.3 6.5M153.9 171.9h.1M153.9 171.9h1.4M153.9 171.1l-.1 .1M153.9 171.1h2.6M155 178.4v34.3M155.3 169.9a1.49 1.49 0 0 0-1.8 1.3M155.3 171.9l-.3 6.5M155.3 169.9a1.42 1.42 0 0 0-1.4 1.2M155.3 169.9h6M156.5 170.4v1.4M156.5 170.4h.8"/>
<path d="M156.5 171.8h.8M157.3 169.9v.3M157.3 170.2v1.7h-2M157.3 170.2h4M161.3 169.8v.8M161.3 170.6v49.8M161.3 170.6h2M163.3 169.8h-16.4M163.3 167h4M163.4 166.6l-.1 33.8h1.4v20.8h-17.8M163.4 166.6v33.2M163.4 166.6h3.8"/>
<path d="M167.2 166.6v33.2M167.2 166.6l.1 .1M167.3 166.6h105.8M167.3 172.8h102.8M167.3 173.2h102.8M167.3 166.2h102.8M168.8 162.4h15M173.8 162.2l.6 .2-.6 .2zM174.4 162.4l.6-.2v.4zM174.4 160.4v27.6h27.6M175 167l-1.5 .7M188.7 166.1v-1l.4-.4h7.8l.4 .5 .3-.5h7.9l.3 .4v1"/>
<path d="M188.7 165.8h-12.6l-.6 .3M189.1 162.4h24.7M189.4 165.6l-.1 .2M189.4 165.9h.6M189.5 165.4h.4M189.6 166.1a.36 .36 0 0 1-.2-.6 .36 .36 0 0 1 .6 0 .36 .36 0 0 1-.2 .6M190 165.6v.2M196 166.1a.44 .44 0 0 1-.1-.7 .44 .44 0 0 1 .7 0 .44 .44 0 0 1-.1 .7M197.1 164.8h.4M197.3 164.8v1.3M198 166.1a.43 .43 0 0 1 0-.7 .43 .43 0 0 1 .6 0 .43 .43 0 0 1-.1 .7M202.4 162.2l.6 .2-.6 .2z"/>
<path d="M203 162.4l.6-.2v.4zM203 166.9l.3 .3 .5 .1M203 160.4v22.8M203.4 167v.3M204.5 165.6v.2M204.5 165.9h.7M204.8 166.1a.36 .36 0 0 1-.2-.6 .36 .36 0 0 1 .6 0 .36 .36 0 0 1-.2 .6M205.2 165.6v.2M205.2 165.8h.1M205.8 165.8h12.6l.7 .3M231 162.2l.6 .2-.6 .2zM231.6 162.4l.6-.2v.4z"/>
<path d="M231.6 160.4v7.4M243 165.2l.3-.5h7.9l.4 .4v1M243.2 164.8h-.2v1.3M243.6 162.4h-24.5M243.7 166.1a.43 .43 0 0 1 0-.7 .43 .43 0 0 1 .6 0 .43 .43 0 0 1 0 .7M248.9 162.4h14M250.2 165.6v.2M250.2 165.9h.7M250.5 166.1a.36 .36 0 0 1-.2-.6 .36 .36 0 0 1 .6 0 .36 .36 0 0 1-.3 .6M250.9 165.6v.2M259.5 162.2l.6 .2-.6 .2zM260.1 167.8h17.6"/>
<path d="M260.1 160.4v21.2M260.1 162.4l.6-.2v.4zM266.4 162.4h6.9M270.1 166.1v34.3M270.1 166.8h3M272.7 162.2l.6 .2-.6 .2zM273.1 166.6v.2M273.1 166.8v32.8M273.3 160.4v39.2M275.7 167.8l.2 .6h-.3zM275.7 167.8v11.6M279.4 166.1l.2 .6h-.3z"/>
<path d="M279.4 166.1v13.3M281.4 166.1h-114.1v34.3h114.1M354.7 177.7h1M355.1 177.5l.6 .2-.6 .1zM355.7 175.6v4.4a1.71 1.71 0 0 0-1.7 1.7 1.71 1.71 0 0 0 1.7 1.7M356.8 177.7l.6-.2v.3zM356.8 175.6v4.4M356.8 177.7h3.6M148.9 198.5v22.7M163.3 199.5h4M163.3 199.7l.1 .1M163.4 199.8h3.8"/>
<path d="M167.3 193.2h102.8M167.3 199.9h102.8M167.3 193.6h102.8M167.3 199.7l-.1 .1M173.5 198.4l1.9 .5M173.5 198.8l1.5 .6M174.4 184.1l.2 .6h-.3zM175.4 198.9h.6l-.1 .3zM175.4 198.9l22.4 6h22.5M185.3 184.9l-1.1 2.8M195.6 185.2h2.2M195.9 186.1l.8 1.4"/>
<path d="M196.7 185.2v2.3M197.6 186.1l-.9 1.4M259.3 182.6a1.12 1.12 0 0 1 1.3-.2 1.12 1.12 0 0 1 .6 1.3 1.11 1.11 0 0 1-1.4 .5 1.11 1.11 0 0 1-.7-1.4zM259.4 183.2h1.4M260.1 199.6l.2 .6h-.3zM260.1 197.7v7.8h22.5M260.1 198.6h17.6M260.1 182.5v1.4M270.1 199.8h3M270.1 199.6h3M273.1 199.6h.2M273.1 199.6v.2"/>
<path d="M273.3 199.6l-.2 .2M275.6 198h.3l-.2 .6zM275.7 184.7v13.9M279.3 199.8h.3l-.2 .6zM279.4 184.7v15.7M349.6 180h7.2M351.4 182.8h.4l-.2 .6zM351.6 180v5.1M351.6 180l.2 .6h-.4zM354.1 192v2.3M354.1 193.2h2.2M355 192.3l1.3 .9"/>
<path d="M356.3 193.2l-1.3 .8M356.8 180a1.71 1.71 0 0 1 1.7 1.7 1.71 1.71 0 0 1-1.7 1.7h-7.2M368.1 180.7h14.3M153.1 212.7v3.9l.4 3.2M153.1 212.7h.5M153.5 219.8a1.49 1.49 0 0 0 1.8 1.3M153.6 212.7h1.4M153.6 212.7l.3 6.4M153.8 219.8h-.3M153.8 219.8l.1 .1M153.9 219.1h1.4M153.9 219.1h.1"/>
<path d="M153.9 219.1l-.1 .7M153.9 219.9v.1a1.42 1.42 0 0 0 1.4 1.1M153.9 219.9h2.6M155 212.7l.3 6.4M155.3 219.1h2v1.7M156.5 219.2v1.5M156.5 219.2h.8M164.7 203.2h25.1v1.6M164.7 219.1h2M164.7 204.5h2M166.7 204.5v1.7h22.1v1.7h-.2M166.7 219.1v1.3"/>
<path d="M166.7 203.2v1.3M166.7 219.9h1.4M166.7 217.8h1.4M166.7 205.7h1.4M166.7 203.7h1.4M166.7 217.5h23.1M166.7 206.1h21.9M168.1 217.8v2.1M168.1 203.7v2M168.1 218.8l20.5 .1M168.1 204.8h21.7M175.5 200.4l.6 .3h16.6"/>
<path d="M188.6 207v1.1h.4M188.6 206.1v.9M188.6 204.8h.1M188.6 204.8v1.3M188.6 203.2h.1M188.6 218.9v1.5M188.6 219.9h6.8M188.6 207h.7M188.6 206h.4M188.8 206.2h.5v.8M189 207.8v.3M189 208.1v7.3h.8v2"/>
<path d="M189 206v.2M189 211.8h7M189.3 207v.8h-.5M189.8 217.4v.1M189.8 215.6h.2v1.7M189.8 217.5l-.8 .1v1.3h-.4M189.8 204.8v.4M189.8 205.2h-.8v.8M189.8 203.4h.4v1.7h-.4M189.8 205.2v.3h-.8M189.8 217.4h-23.1v1.7M189.8 216.5h.9"/>
<path d="M190 215.6h.7v.9M190 203.4v1.7M190.2 215.6v1.7h-.4M190.2 203.4h.5v1.6h-.5M190.7 216.5v.7h-.5M190.7 204.2h5.3v7.6M190.7 216.8h4.7v4.1h-6.7v-.5h-27.4M191.5 219.9v1M192.7 200.7h1.2M192.7 200.4v.3M193.9 200.7h6.8M193.9 200.4v.3"/>
<path d="M196 211.8v7.6h-.6M200.7 200.7h1.2M200.7 200.4v.3M201.7 205.3l-1.1 2.8M201.9 200.4v.3M212.1 202.1h2.3M212.4 203l.9 1.4M213.3 202.1v2.3M214.1 203l-.8 1.4M219.1 200.4l-.7 .3h-16.5M265.7 205.9l-1.2 2.8M274.4 202.7h2.3"/>
<path d="M274.7 203.6l.9 1.4M275.6 202.7v2.3M276.4 203.6l-.8 1.4M148.7 220.6h.3l-.1 .6zM155.3 221.1h6M156.5 220.7h.8M157.3 220.8v.3M157.3 220.8h4M161.3 220.4v.8M181.2 220.4v.9h5.3v-.9M182.9 221.3v1.6h2.1v-1.6M188.6 220.4h.1"/>
<path d="M189.1 220.9v1.6h6v-1.6M190 220.9v1.6M4 245.2h123v47.8M4 253.7h123M4 259.4h123M52.4 245.2v47.8M83.5 253.7v5.7M104.7 253.7v5.7M216 253h200M216 248h65M216 258h65M228.6 243v15"/>
<path d="M255.2 243v15M281 243v50M296 243v30M346 243v30M361 243v30M381 253v20M392 253v20M416 243h-200v50M4 265h123M4 270.6h123M4 276.2h123M84.9 279.3h1.3"/>
<path d="M85.5 278.6v1.3M216 278h65M216 273h200M216 263h165M216 268h65M231 263v15M256 263v15M311 273v20M393.4 260.5l9-2.5v10l-9-2.5zM4 281.8h123M4 287.4h123M83.5 287.4v5.6"/>
<path d="M84.9 280.6h1.3M104.7 287.4v5.6M267.4 287.2h1.2M267.4 286h1.2M268 285.5v1.1"/>
<circle cx="168.7" cy="71" r=".85"/>
<circle cx="168.7" cy="71" r=".82"/>
<circle cx="183.7" cy="63.3" r=".72"/>
<circle cx="183.7" cy="63.3" r=".87"/>
<circle cx="188.7" cy="63.3" r=".71"/>
<circle cx="188.7" cy="63.3" r=".86"/>
<circle cx="192.6" cy="63.3" r=".96"/>
<circle cx="192.6" cy="63.3" r=".98"/>
<circle cx="197.3" cy="63.2" r=".85"/>
<circle cx="197.3" cy="63.3" r=".43"/>
<circle cx="202" cy="63.3" r=".98"/>
<circle cx="202" cy="63.3" r=".97"/>
<circle cx="205.8" cy="63.3" r=".71"/>
<circle cx="205.9" cy="63.3" r=".86"/>
<circle cx="210.8" cy="63.3" r=".87"/>
<circle cx="210.9" cy="63.3" r=".71"/>
<circle cx="231.6" cy="62.7" r=".92"/>
<circle cx="260.1" cy="62.7" r=".93"/>
<circle cx="268.7" cy="71" r=".86"/>
<circle cx="268.7" cy="71" r=".81"/>
<circle cx="168.7" cy="85.3" r=".86"/>
<circle cx="168.7" cy="85.3" r=".81"/>
<circle cx="178.5" cy="99.8" r=".99"/>
<circle cx="183.7" cy="93" r=".72"/>
<circle cx="183.7" cy="93" r=".87"/>
<circle cx="188.7" cy="93" r=".71"/>
<circle cx="188.7" cy="93" r=".86"/>
<circle cx="192.6" cy="93" r=".95"/>
<circle cx="192.6" cy="93" r=".99"/>
<circle cx="197.3" cy="93" r=".85"/>
<circle cx="197.3" cy="93" r=".43"/>
<circle cx="202" cy="93" r=".99"/>
<circle cx="202" cy="93" r=".96"/>
<circle cx="205.8" cy="93" r=".71"/>
<circle cx="205.9" cy="93" r=".86"/>
<circle cx="210.8" cy="93" r=".87"/>
<circle cx="210.9" cy="93" r=".71"/>
<circle cx="231.6" cy="93.6" r=".92"/>
<circle cx="244" cy="95.6" r=".73"/>
<circle cx="244" cy="95.6" r=".77"/>
<circle cx="260.1" cy="93.5" r=".93"/>
<circle cx="268.7" cy="85.3" r=".86"/>
<circle cx="268.7" cy="85.3" r=".83"/>
<circle cx="168.6" cy="131.1" r=".85"/>
<circle cx="168.6" cy="131.1" r=".8"/>
<circle cx="189.8" cy="128.2" r=".74"/>
<circle cx="189.8" cy="128.2" r=".78"/>
<circle cx="189.8" cy="128.2" r=".86"/>
<circle cx="194.3" cy="124.8" r=".77"/>
<circle cx="194.3" cy="124.8" r=".85"/>
<circle cx="194.3" cy="124.8" r=".28"/>
<circle cx="196.1" cy="125.3" r=".73"/>
<circle cx="198.4" cy="125.4" r=".76"/>
<circle cx="198.4" cy="125.4" r=".74"/>
<circle cx="204.7" cy="128.2" r=".73"/>
<circle cx="204.7" cy="128.2" r=".77"/>
<circle cx="204.7" cy="128.2" r=".85"/>
<circle cx="244.1" cy="128.1" r=".78"/>
<circle cx="244.1" cy="128.2" r=".75"/>
<circle cx="244.1" cy="128.1" r=".85"/>
<circle cx="250.4" cy="128.2" r=".86"/>
<circle cx="250.4" cy="128.2" r=".73"/>
<circle cx="250.4" cy="128.2" r=".77"/>
<circle cx="268.8" cy="131.1" r=".82"/>
<circle cx="268.9" cy="131.1" r=".85"/>
<circle cx="347.5" cy="134.6" r="1.22"/>
<circle cx="347.5" cy="134.6" r="1.19"/>
<circle cx="347.5" cy="134.6" r="1.56"/>
<circle cx="347.5" cy="134.6" r="1.43"/>
<circle cx="376.6" cy="134.6" r="1.21"/>
<circle cx="376.6" cy="134.6" r="1.43"/>
<circle cx="376.6" cy="134.6" r="1.57"/>
<circle cx="376.7" cy="134.6" r="1.18"/>
<circle cx="382.9" cy="127.7" r=".84"/>
<circle cx="382.9" cy="127.7" r=".78"/>
<circle cx="383.1" cy="137.1" r=".84"/>
<circle cx="383.1" cy="137.1" r=".78"/>
<circle cx="383.5" cy="139.5" r=".98"/>
<circle cx="383.5" cy="125.4" r=".98"/>
<circle cx="383.6" cy="125.4" r="1.03"/>
<circle cx="383.6" cy="139.5" r="1.03"/>
<circle cx="386" cy="124.9" r=".86"/>
<circle cx="386" cy="124.9" r=".78"/>
<circle cx="390.6" cy="132.5" r="7.6"/>
<circle cx="397.7" cy="139.5" r=".98"/>
<circle cx="397.7" cy="125.4" r=".98"/>
<circle cx="397.7" cy="125.4" r="1.03"/>
<circle cx="397.7" cy="139.5" r="1.03"/>
<circle cx="398.2" cy="127.8" r=".79"/>
<circle cx="347.5" cy="141.5" r="1.21"/>
<circle cx="347.5" cy="141.5" r="1.56"/>
<circle cx="347.5" cy="141.5" r="1.17"/>
<circle cx="347.5" cy="141.5" r="1.43"/>
<circle cx="362.1" cy="141.5" r="1.56"/>
<circle cx="362.1" cy="141.5" r="1.18"/>
<circle cx="362.1" cy="141.5" r="1.21"/>
<circle cx="362.1" cy="141.5" r="1.43"/>
<circle cx="376.6" cy="141.5" r="1.22"/>
<circle cx="376.6" cy="141.5" r="1.19"/>
<circle cx="376.6" cy="141.5" r="1.43"/>
<circle cx="376.6" cy="141.5" r="1.57"/>
<circle cx="385.9" cy="140.2" r=".85"/>
<circle cx="385.9" cy="140.2" r=".78"/>
<circle cx="395.3" cy="140" r=".79"/>
<circle cx="171.4" cy="178.9" r=".47"/>
<circle cx="174.4" cy="167.8" r=".93"/>
<circle cx="174.4" cy="167.8" r=".98"/>
<circle cx="196.3" cy="165.7" r=".34"/>
<circle cx="198.3" cy="165.7" r=".35"/>
<circle cx="203" cy="167.8" r=".93"/>
<circle cx="203" cy="167.8" r=".98"/>
<circle cx="231.5" cy="167.8" r=".97"/>
<circle cx="244" cy="165.7" r=".34"/>
<circle cx="260.1" cy="167.8" r=".97"/>
<circle cx="266" cy="178.9" r=".48"/>
<circle cx="171.4" cy="187.5" r=".47"/>
<circle cx="174.4" cy="183.2" r=".85"/>
<circle cx="174.4" cy="198.6" r=".92"/>
<circle cx="174.4" cy="198.7" r=".98"/>
<circle cx="184.8" cy="186.2" r=".98"/>
<circle cx="203" cy="198.6" r=".92"/>
<circle cx="203" cy="183.2" r=".85"/>
<circle cx="203" cy="198.7" r=".98"/>
<circle cx="231.6" cy="198.6" r=".96"/>
<circle cx="231.6" cy="198.6" r=".92"/>
<circle cx="259.9" cy="183.2" r="3"/>
<circle cx="260.1" cy="198.6" r=".96"/>
<circle cx="260.1" cy="198.6" r=".92"/>
<circle cx="266" cy="187.5" r=".48"/>
<circle cx="201.2" cy="206.7" r=".99"/>
<circle cx="265.1" cy="207.3" r=".98"/>
</g>
<path d="M412.4 262.3a2.5 2.5 0 0 0-4.1-1.1 2.5 2.5 0 0 0 1 4.2 2.5 2.5 0 0 0 3.2-2.9l-.1-.2" fill="none" stroke="#000" stroke-width=".3" stroke-dasharray="30.5 1.3 1.3 1.3" stroke-dashoffset="24.5" stroke-linecap="butt"/>
<path d="M414.8 261.5a5 5 0 0 0-8.3-2 5 5 0 0 0 2.2 8.3 5 5 0 0 0 6.2-6l-.1-.3" fill="none" stroke="#000" stroke-width=".3" stroke-dasharray="30.5 1.3 1.3 1.3" stroke-dashoffset="16.7" stroke-linecap="butt"/>
<path d="M362.1 131v14.3" fill="none" stroke="#000" stroke-width=".3" stroke-dasharray="30.5 1.3 1.3 1.3" stroke-dashoffset="25.2"/>
<path d="M258.7 183.2h-.1M260.2 181.8v-.2M260.2 184.6v.2M261.6 183.2h.1" fill="none" stroke="#000" stroke-width=".3" stroke-dasharray="30.5 1.3 1.3 1.3"/>
<path d="M410 255.7v14.9" fill="none" stroke="#000" stroke-width=".3" stroke-dasharray="30.5 1.3 1.3 1.3" stroke-dashoffset="25"/>
<path d="M403.4 263l12.6-.1" fill="none" stroke="#000" stroke-width=".3" stroke-dasharray="30.5 1.3 1.3 1.3" stroke-dashoffset="26.1"/>
<path d="M216 248v5" fill="none" stroke="#000" stroke-width=".3" stroke-dasharray="30.5 1.3 1.3 1.3" stroke-dashoffset="29.9"/>
<path d="M168.3 63.2v29.8M197.3 63.2v29.8M240.2 63.2v29.8M269.2 63.2v29.8" fill="none" stroke="#f00" stroke-width=".3" stroke-dasharray="30.5 1.3 1.3 1.3" stroke-dashoffset="17.5"/>
<g fill="#000">
<path d="M345.1 141.9l-.2 .6-.3-.1z"/>
<path d="M153.1 32.7l.6-.1v.3zM196.7 32.6l.6 .1-.6 .2zM153.1 37.7l.6-.2v.3zM167.7 37.5l.6 .2-.6 .1z"/>
<path d="M171.3 53.2l.6-.1v.3zM222.7 53.1l.6 .1-.6 .2zM203 162.4l.6-.2v.4zM231 162.2l.6 .2-.6 .2z"/>
<path d="M272.7 55l.6 .1-.6 .1zM269.1 55.1l.6-.1v.2zM239.5 32.6l.6 .1-.6 .2zM197.3 32.7l.6-.1v.3z"/>
<path d="M183.7 72.3l.6-.1v.3zM210.3 72.2l.6 .1-.6 .2z"/>
<path d="M218.1 63.2l.1 .6h-.3zM217.9 92.4h.3l-.1 .6zM339.4 122.2l.1 .6h-.2zM339.3 143.3h.2l-.1 .6zM279.4 166.1l.2 .6h-.3zM279.3 199.8h.3l-.2 .6zM275.7 167.8l.2 .6h-.3zM275.6 198h.3l-.2 .6zM148.9 169.8l.1 .6h-.3zM148.7 220.6h.3l-.1 .6z"/>
<path d="M153.1 118.9l.6-.1v.3zM272.7 118.8l.6 .1-.6 .2zM188.7 68.6l.6-.2v.3zM205.2 68.4l.6 .2-.6 .1zM210.9 93.8l-.2 .6h.3zM197.3 93.8l-.2 .6h.3zM362.1 147l.6-.1v.3zM378.6 146.9l.6 .1-.6 .2zM153.1 162.4l.6-.2v.4zM173.8 162.2l.6 .2-.6 .2zM174.4 162.4l.6-.2v.4zM202.4 162.2l.6 .2-.6 .2zM174.4 184.1l-.1 .6h.3zM175.4 198.9l.5 .3 .1-.3zM260.1 199.6l-.1 .6h.3z"/>
<path d="M378.9 118l.6 .2-.6 .2zM344.6 118.2l.6-.2v.4z"/>
<path d="M361.5 146.9l.6 .1-.6 .2zM345.1 147l.6-.1v.3zM272.7 162.2l.6 .2-.6 .2zM260.1 162.4l.6-.2v.4z"/>
<path d="M259.5 162.2l.6 .2-.6 .2zM231.6 162.4l.6-.2v.4z"/>
<path d="M356.8 177.7l.6-.2v.3zM355.1 177.5l.6 .2-.6 .1z"/>
<path d="M351.6 180l.2 .6h-.4zM351.4 182.8h.4l-.2 .6z"/>
</g>
<g font-size="6.3">
<text x="282.1" y="250.3">名称</text>
<text x="347.1" y="250.3">图号</text>
<text x="282.1" y="260.3">材质</text>
<text x="347.1" y="260.3">质量</text>
<text x="383.3" y="262.1">视</text>
<text x="383.3" y="269.9">图</text>
<text x="282.1" y="270.3">版次</text>
<text x="347.1" y="270.3">比例</text>
</g>
<g font-size="4.2">
<text x="4.8" y="237.6">注意：1.行走平行度（正面+侧面），450行程内，≤±0.03mm，1000行程内，≤±0.05mm。</text>
<text x="12.2" y="243.3">2.本体形变，450行程内，≤±0.03mm，1000行程内，≤±0.05mm。</text>
<text x="18.6" y="251.3">型号/规格</text>
<text x="69.5" y="251.3">GTH12-150-BR-M40-C4</text>
<text x="300.8" y="249.5">GTH12-150-BR-M40-C4</text>
<text x="14.4" y="258.3">螺杆型号/规格</text>
<text x="19.7" y="263.9">有效行程</text>
<text x="63.7" y="258.3">1605</text>
<text x="86.5" y="263.9">150</text>
<text x="89.9" y="258.3">1610</text>
<text x="111.7" y="258.3">1620</text>
<text x="19.7" y="269.5">精度等级</text>
<text x="87.6" y="269.5">C7</text>
<text x="259" y="267">2022/9/29</text>
<text x="19.7" y="275.2">马达容量</text>
<text x="74.9" y="275.2">400W（无刹车）</text>
<text x="15.5" y="280.8">重复定位精度</text>
<text x="86.7" y="280.8">0.02</text>
<text x="9.1" y="286.4">感应开关方式及数量</text>
<text x="72.7" y="286.4">外挂型三只（C4）</text>
<text x="15.5" y="292">建议最快速度</text>
<text x="60.5" y="292">250MM/S</text>
<text x="86.7" y="292">500MM/S</text>
<text x="107.4" y="292">1000MM/S</text>
</g>
<g font-size="4.1">
<text x="374.2" y="179.5">I</text>
<text x="263.9" y="184.8">I</text>
<text x="368.1" y="184.7">2 : 3.5</text>
</g>
<g font-size="3.5">
<text x="157.1" y="34">154.50 滑台原始位置</text>
<text x="211.6" y="34">150 有效行程</text>
<text x="122" y="38.9">53 滑台极限位置 1</text>
<text x="199.5" y="54.5">182</text>
<text x="276" y="56.3">14.50 滑台极限位置 1</text>
<text x="200.4" y="69.8">60</text>
<text x="200.4" y="73.6">95</text>
<text x="219.4" y="80.5" transform="rotate(-90 219.4 80.5)">104</text>
<text x="169.7" y="101.1">2 x</text>
<text x="180.1" y="101.1">6 H7</text>
<text x="193.3" y="101.1">8</text>
<text x="212.5" y="101.1">8 x M6 贯穿</text>
<text x="359.5" y="119.4">122</text>
<text x="203.4" y="120.2">420.50</text>
<text x="340.7" y="133.6" transform="rotate(-90 340.7 133.6)">76</text>
<text x="330.9" y="147">基准面</text>
<text x="349.1" y="148.3">59.50</text>
<text x="369.4" y="148.3">60</text>
<text x="160" y="163.6">74.50</text>
<text x="183.8" y="163.6">100</text>
<text x="213.8" y="163.6">100</text>
<text x="243.6" y="163.6">100</text>
<text x="262.9" y="163.6">46</text>
<text x="360.4" y="178.9">2</text>
<text x="277" y="184.7" transform="rotate(-90 277 184.7)">108</text>
<text x="280.7" y="184.7" transform="rotate(-90 280.7 184.7)">120</text>
<text x="176" y="187.5">2 x</text>
<text x="186.4" y="187.5">6 H7</text>
<text x="199.6" y="187.5">6</text>
<text x="356.4" y="191.4" transform="rotate(-90 356.4 191.4)">6</text>
<text x="349.4" y="195.7" transform="rotate(-90 349.4 195.7)">+0.012</text>
<text x="352.9" y="193.9" transform="rotate(-90 352.9 193.9)">0</text>
<text x="150.2" y="198.4" transform="rotate(-90 150.2 198.4)">180</text>
<text x="352.9" y="199.2" transform="rotate(-90 352.9 199.2)">6</text>
<text x="199.5" y="204.4">4 x M8</text>
<text x="202.8" y="208">6.5 贯穿</text>
<text x="216.1" y="204.4">16</text>
<text x="261.7" y="205">4 x M8</text>
<text x="266.8" y="208.5">6.5 贯穿</text>
<text x="278.4" y="205">16</text>
<text x="221.4" y="246.8">1</text>
<text x="221.4" y="251.8">2</text>
<text x="218.8" y="256.8">序号</text>
<text x="232.2" y="256.8">修 订 版 次</text>
<text x="257.5" y="256.8">设计变更编号</text>
<text x="228.2" y="261.8">设</text>
<text x="240.1" y="261.8">计</text>
<text x="252" y="261.8">变</text>
<text x="263.9" y="261.8">更</text>
<text x="219.1" y="266.7">设 计</text>
<text x="366.6" y="269.3">1:3.5</text>
<text x="219.1" y="271.7">校 核</text>
<text x="219.1" y="276.7">批 准</text>
<text x="222.9" y="282.7">技术要求：</text>
<text x="231.8" y="287.3">1、未标注公差全部 0.1</text>
<text x="231.7" y="291.8">2、未标注倒角全部C0.3</text>
</g>
</svg>
